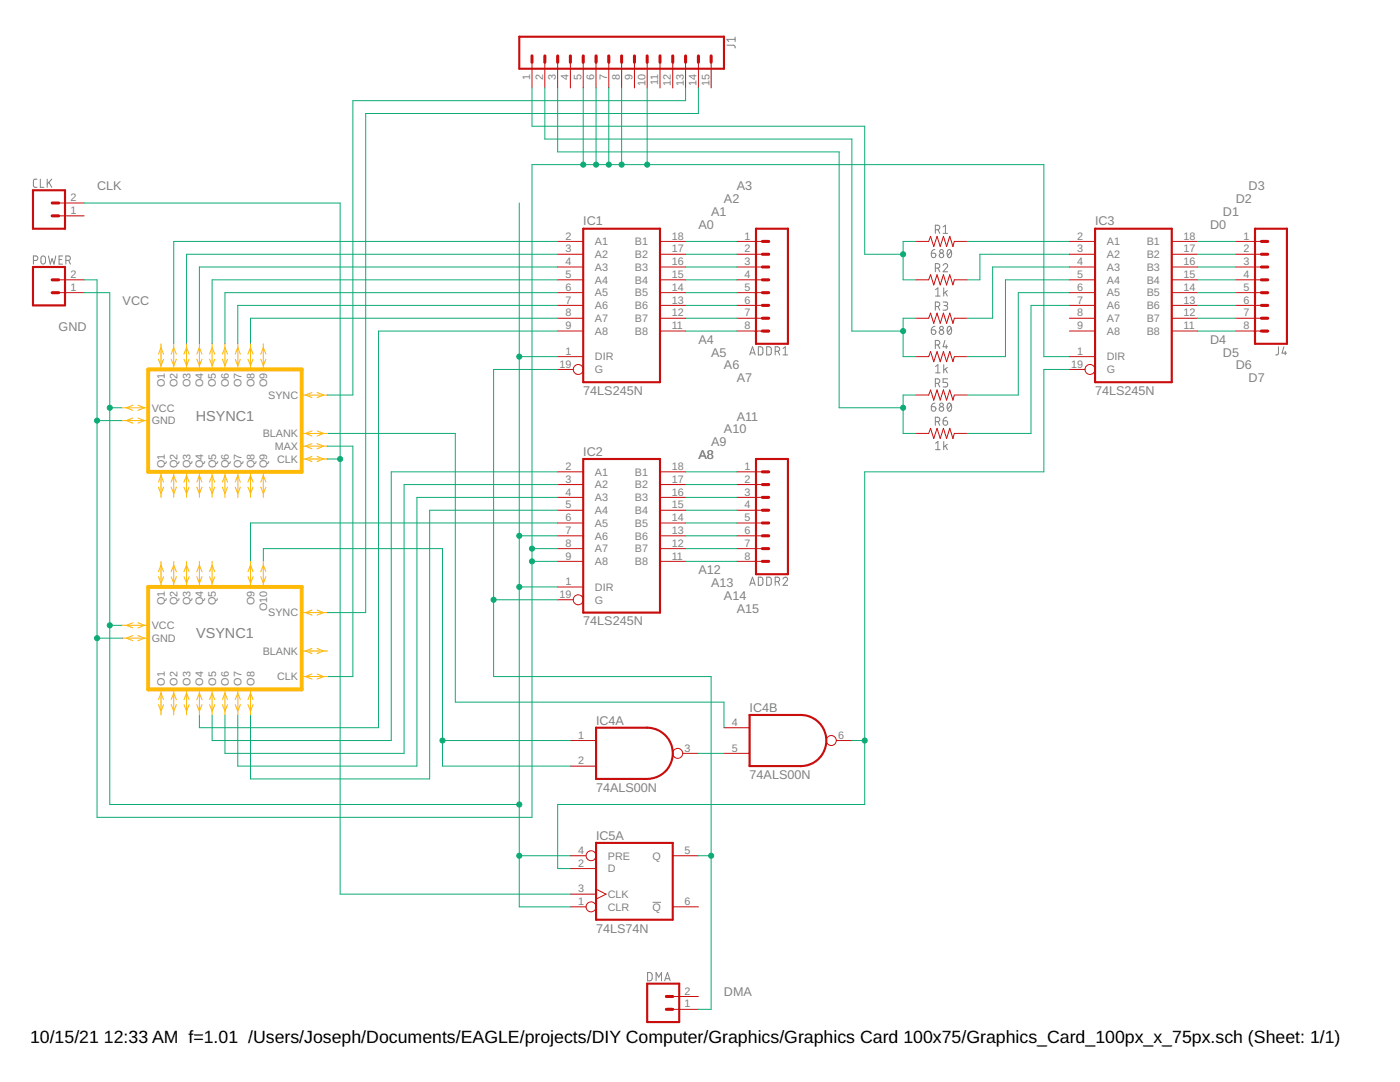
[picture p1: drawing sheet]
<svg xmlns="http://www.w3.org/2000/svg" width="279mm" height="216mm" viewBox="0 0 279 216" stroke-linecap="round" stroke-linejoin="round" font-family="sans-serif">
<g fill="none" stroke="#808080" stroke-width=".2">
<path d="M145.1 9h1.4l.2 .2v.4M146.7 7.4v.9M146.7 7.9h-1.6l.3 .4M7.4 35.8h-.5l-.2 .3v1l.2 .3h.5M8 35.8v1.6h.8M9.4 35.8v1.6M9.8 36.4l.5 1M10.3 35.8l-.9 .9M6.7 52h.4a.44 .44 0 0 0 .5-.5 .44 .44 0 0 0-.5-.4h-.4v1.6M8.3 51.2l.3-.1 .3 .1 .2 .3v.7a.46 .46 0 0 1-.5 .5 .46 .46 0 0 1-.4-.5zM9.7 51.1l.3 1.6 .4-1.1 .4 1.1 .3-1.6M11.8 51.8h.5"/>
<path d="M12.5 51.1h-.7v1.6h.7M13.1 52h.5a.44 .44 0 0 0 .5-.5 .44 .44 0 0 0-.5-.4h-.5v1.6M13.7 52l.4 .7M185.9 50.5h.5a.45 .45 0 0 1 .4 .5 .45 .45 0 0 1-.5 .4 .45 .45 0 0 1-.4-.4zM186.6 49.8l-.6 .3-.1 .4M186.7 45.8h.4a.46 .46 0 0 0 .5-.4 .46 .46 0 0 0-.5-.5h-.4v1.7M186.7 53.5h.4a.46 .46 0 0 0 .5-.4 .46 .46 0 0 0-.5-.5h-.4v1.6M186.7 57.8l.5-.4v1.7M186.7 59.1h.9M187.2 45.8l.4 .8M187.2 53.5l.4 .7M188.2 53a.45 .45 0 0 1 .6-.4 .45 .45 0 0 1 .2 .7l-.8 .9h.9"/>
<path d="M188.2 45.3l.5-.4v1.7M188.2 46.6h.9M188.3 57.4v1.7M188.7 58.3l.4 .8M189.1 58l-.8 .5M189.2 49.9l.3-.1a.95 .95 0 0 1 0 1.6 1.02 1.02 0 0 1-.3-1.5zM189.8 50.1l-.7 1M149.6 70.8l.6-1.6 .5 1.6M149.8 70.4h.8M151.3 69.2h.7l.2 .3 .1 .9-.3 .4h-.7zM153 69.2h.6l.3 .3v1l-.3 .3h-.6zM154.7 70.1h.5a.46 .46 0 0 0 .4-.5 .46 .46 0 0 0-.4-.4h-.5v1.6"/>
<path d="M155.3 70.1l.3 .7M156.3 70.8h.9M156.3 69.6l.4-.4v1.6M185.9 65.8h.5a.45 .45 0 0 1 .4 .5 .45 .45 0 0 1-.5 .4 .45 .45 0 0 1-.4-.4zM186.6 65.1l-.6 .3-.1 .4M186.7 61.2h.4a.46 .46 0 0 0 .5-.5 .46 .46 0 0 0-.5-.4h-.4v1.6M186.7 68.8h.4a.46 .46 0 0 0 .5-.4 .46 .46 0 0 0-.5-.5h-.4v1.7M186.7 76.5h.4a.46 .46 0 0 0 .5-.5 .46 .46 0 0 0-.5-.4h-.4v1.6M186.7 73.1l.5-.3v1.6M186.7 74.4h.9M187.2 61.2l.4 .7M187.2 68.8l.4 .8"/>
<path d="M187.2 76.5l.4 .7M188.2 60.3h.6a.36 .36 0 0 1 .3 .3 .36 .36 0 0 1-.3 .4h-.4M188.3 72.8v1.6M188.6 67.9l-.4 1.3h.9M188.7 73.6l.4 .8M188.7 61a.46 .46 0 0 1 .4 .4 .46 .46 0 0 1-.4 .5h-.5M188.8 68.8v.8M189.1 73.3l-.8 .6M189.1 75.6h-.9v.7h.6a.46 .46 0 0 1 .3 .5 .46 .46 0 0 1-.3 .4h-.6M189.2 65.2l.3-.1a.95 .95 0 0 1 0 1.6 1.02 1.02 0 0 1-.3-1.5zM189.8 65.5l-.7 .9M255.1 69.2v1.4l-.5 .2"/>
<path d="M256.2 69.2l-.3 1.3h.9M256.5 70.1v.7M185.9 81.2h.5a.45 .45 0 0 1 .4 .5 .45 .45 0 0 1-.5 .4 .45 .45 0 0 1-.4-.5zM186.6 80.4a.7 .7 0 0 0-.7 .8M186.7 84.1h.4a.44 .44 0 0 0 .5-.4 .44 .44 0 0 0-.5-.5h-.4v1.7M186.7 88.5l.5-.4v1.6M186.7 89.7h.9M187.2 84.1l.4 .8M188.2 84h.6a.46 .46 0 0 1 .3 .5 .46 .46 0 0 1-.5 .4 .46 .46 0 0 1-.4-.5zM188.3 88.1v1.6M188.7 89l.4 .7M189 83.2a.7 .7 0 0 0-.8 .8"/>
<path d="M189.1 88.6l-.8 .6M189.2 80.5l.3-.1a.95 .95 0 0 1 0 1.7 1.02 1.02 0 0 1-.3-1.6zM189.8 80.8l-.7 .9M149.6 116.8l.6-1.6 .5 1.6M149.8 116.4h.8M151.3 115.2h.7l.2 .2 .1 .9-.3 .5h-.7zM153 115.2h.6l.3 .2v1.1l-.3 .3h-.6zM154.7 116.1h.5a.44 .44 0 0 0 .4-.5 .44 .44 0 0 0-.4-.4h-.5v1.6M155.3 116.1l.3 .7M156.3 115.5a.44 .44 0 0 1 .6-.3 .44 .44 0 0 1 .1 .7l-.7 .9h.9M129.2 194.1h.7l.2 .3 .1 .8-.3 .5h-.7zM130.2 180h1.7"/>
<path d="M130.9 195.7v-1.6l.6 .9 .5-.9v1.6M132.7 195.7l.5-1.6 .6 1.6M132.8 195.3h.8"/>
<circle cx="187.9" cy="51" r=".45"/>
<circle cx="187.9" cy="50.1" r=".36"/>
<circle cx="187.9" cy="66.3" r=".45"/>
<circle cx="187.9" cy="65.5" r=".36"/>
<circle cx="187.9" cy="81.6" r=".45"/>
<circle cx="187.9" cy="80.8" r=".36"/>
</g>
<g fill="none" stroke="#c90d0c" stroke-width=".42">
<path d="M103.6 7.3h40.9v6.4h-40.9zM6.6 38h6.4v7.6h-6.4zM6.6 53.3h6.4v7.6h-6.4zM116.4 45.6h15.3v30.7h-15.3zM150.9 45.6h6.3v23h-6.3zM218.5 45.6h15.3v30.7h-15.3zM250.5 45.6h6.3v23h-6.3zM116.4 91.6h15.3v30.6h-15.3zM150.9 91.6h6.3v23h-6.3zM119 145.2h10.2a5.1 5.1 0 0 1 5.1 5.1 5.1 5.1 0 0 1-5.1 5.1h-10.2zM149.6 142.7h10.2a5.1 5.1 0 0 1 5.1 5.1 5.1 5.1 0 0 1-5.1 5.1h-10.2zM119 168.2h15.3v15.3h-15.3z"/>
<path d="M129.2 196.3h6.4v7.6h-6.4z"/>
</g>
<g fill="none" stroke="#c90d0c" stroke-width=".2">
<path d="M106.2 12.4v5.1M108.7 12.4v5.1M111.3 12.4v5.1M113.8 12.4v5.1M116.4 12.4v5.1M119 12.4v5.1M121.5 12.4v5.1M124.1 12.4v5.1M126.6 12.4v5.1M129.2 12.4v5.1M131.7 12.4v5.1M134.3 12.4v5.1"/>
<path d="M136.8 12.4v5.1M139.4 12.4v5.1M141.9 12.4v5.1M11.7 55.8h5.1M11.7 58.4h5.1M11.7 43.1h5.1M11.7 40.5h5.1M111.3 48.2h5.1M111.3 50.7h5.1M111.3 53.3h5.1M111.3 55.8h5.1M111.3 58.4h5.1"/>
<path d="M131.7 48.2h5.1M131.7 50.7h5.1M131.7 53.3h5.1M131.7 55.8h5.1M131.7 58.4h5.1M147 48.2h5.1M147 50.7h5.1M147 53.3h5.1M147 55.8h5.1M147 58.4h5.1M182.8 48.2h2.5l.4-1 .7 2 .6-2 .6 2 .7-2 .6 2 .6-2 .7 2 .3-1h2.5M182.8 55.8h2.5l.4-1 .7 2.1 .6-2.1 .6 2.1 .7-2.1 .6 2.1 .6-2.1 .7 2.1 .3-1.1h2.5"/>
<path d="M213.4 48.2h5.1M213.4 50.7h5.1M213.4 53.3h5.1M213.4 55.8h5.1M213.4 58.4h5.1M233.8 48.2h5.2M233.8 50.7h5.2M233.8 53.3h5.2M233.8 55.8h5.2M233.8 58.4h5.2M246.6 48.2h5.1M246.6 50.7h5.1"/>
<path d="M246.6 53.3h5.1M246.6 55.8h5.1M246.6 58.4h5.1M111.3 71.2h5.1M111.3 60.9h5.1M111.3 63.5h5.1M111.3 66.1h5.1M111.3 73.7h3.1M131.7 60.9h5.1M131.7 63.5h5.1M131.7 66.1h5.1M147 60.9h5.1"/>
<path d="M147 63.5h5.1M147 66.1h5.1M182.8 71.2h2.5l.4-1.1 .7 2.1 .6-2.1 .6 2.1 .7-2.1 .6 2.1 .6-2.1 .7 2.1 .3-1h2.5M182.8 63.5h2.5l.4-1 .7 2 .6-2 .6 2 .7-2 .6 2 .6-2 .7 2 .3-1h2.5M182.8 78.8h2.5l.4-1 .7 2 .6-2 .6 2 .7-2 .6 2 .6-2 .7 2 .3-1h2.5M213.4 71.2h5.1M213.4 60.9h5.1M213.4 63.5h5.1M213.4 66.1h5.1M213.4 73.7h3.1M233.8 60.9h5.2M233.8 63.5h5.2"/>
<path d="M233.8 66.1h5.2M246.6 60.9h5.1M246.6 63.5h5.1M246.6 66.1h5.1M111.3 94.1h5.1M111.3 96.7h5.1M111.3 99.3h5.1M131.7 94.1h5.1M131.7 96.7h5.1M131.7 99.3h5.1M147 94.1h5.1M147 96.7h5.1"/>
<path d="M147 99.3h5.1M182.8 86.5h2.5l.4-1 .7 2 .6-2 .6 2 .7-2 .6 2 .6-2 .7 2 .3-1h2.5M111.3 117.1h5.1M111.3 101.8h5.1M111.3 104.4h5.1M111.3 106.9h5.1M111.3 109.5h5.1M111.3 112h5.1M111.3 119.7h3.1M131.7 101.8h5.1M131.7 104.4h5.1M131.7 106.9h5.1"/>
<path d="M131.7 109.5h5.1M131.7 112h5.1M147 101.8h5.1M147 104.4h5.1M147 106.9h5.1M147 109.5h5.1M147 112h5.1M113.8 147.8h5.2M113.8 152.9h5.2M136.3 150.3h3.1M144.5 150.3h5.1M144.5 145.2h5.1"/>
<path d="M166.9 147.8h3.1M113.8 173.3h5.2M113.8 178.4h5.2M113.8 170.8h3.1M119 177.4l1.9 1-1.9 1M134.3 170.8h5.1M113.8 181h3.1M134.3 181h5.1M134.3 198.8h5.1M134.3 201.4h5.1"/>
<circle cx="115.4" cy="73.7" r=".99"/>
<circle cx="217.5" cy="73.7" r=".99"/>
<circle cx="115.4" cy="119.7" r=".99"/>
<circle cx="135.3" cy="150.3" r=".99"/>
<circle cx="165.9" cy="147.8" r=".99"/>
<circle cx="118" cy="170.8" r=".99"/>
<circle cx="118" cy="181" r=".99"/>
</g>
<g fill="none" stroke="#c90d0c" stroke-width=".61">
<path d="M106.2 11.2v1.2M108.7 11.2v1.2M111.3 11.2v1.2M113.8 11.2v1.2M116.4 11.2v1.2M119 11.2v1.2M121.5 11.2v1.2M124.1 11.2v1.2M126.6 11.2v1.2M129.2 11.2v1.2M131.7 11.2v1.2M134.3 11.2v1.2"/>
<path d="M136.8 11.2v1.2M139.4 11.2v1.2M141.9 11.2v1.2M10.4 55.8h1.3M10.4 58.4h1.3M10.4 40.5h1.3M10.4 43.1h1.3M152.1 55.8h1.3M152.1 58.4h1.3M152.1 53.3h1.3M152.1 50.7h1.3M152.1 48.2h1.3"/>
<path d="M251.7 55.8h1.3M251.7 58.4h1.3M251.7 53.3h1.3M251.7 50.7h1.3M251.7 48.2h1.3M152.1 60.9h1.3M152.1 63.5h1.3M152.1 66.1h1.3M251.7 60.9h1.3M251.7 63.5h1.3M251.7 66.1h1.3M152.1 99.3h1.3"/>
<path d="M152.1 96.7h1.3M152.1 94.1h1.3M152.1 104.4h1.3M152.1 101.8h1.3M152.1 106.9h1.3M152.1 109.5h1.3M152.1 112h1.3M133 198.8h1.3M133 201.4h1.3"/>
</g>
<g fill="none" stroke="#0dab76" stroke-width=".2">
<path d="M106.2 17.5v7.7h66.4v25.5h7.6M108.7 17.5v10.2h61.3v38.4h10.2M111.3 17.5v12.8h56.2v51.1h12.7M116.4 17.5v15.4M119 17.5v15.4M121.5 17.5v15.4M124.1 17.5v15.4M129.2 17.5v15.4M136.8 17.5v2.6h-66.4v58.7h-5.1M139.4 17.5v5.1h-66.4v99.6h-7.7M16.8 58.4h5.1v102.1h81.7M16.8 55.8h2.6v107.3h86.8v-130.2h102.1v38.3h5.1"/>
<path d="M16.8 40.5h51.1v137.9h45.9M103.6 40.5v140.5h10.2M111.3 58.4h-66.4v10.2M111.3 55.8h-69v12.8M111.3 48.2h-76.6v20.4M111.3 50.7h-74.1v17.9M111.3 53.3h-71.5v15.3M136.8 58.4h10.2M136.8 55.8h10.2M136.8 48.2h10.2M136.8 50.7h10.2M136.8 53.3h10.2"/>
<path d="M182.8 48.2h-2.6v7.6h2.6M193 48.2h20.4M213.4 58.4h-10.2v20.4h-10.2M213.4 55.8h-12.7v15.4h-7.7M213.4 50.7h-17.8v5.1h-2.6M213.4 53.3h-15.3v10.2h-5.1M239 58.4h7.6M239 55.8h7.6M239 48.2h7.6M239 50.7h7.6M239 53.3h7.6M103.6 71.2h7.7"/>
<path d="M111.3 66.1h-35.8v79.1h-35.7v-2.5M111.3 60.9h-63.8v7.7M111.3 63.5h-61.3v5.1M111.3 73.7h-12.8v61.3h43.4v66.4h-2.5M136.8 60.9h10.2M136.8 63.5h10.2M136.8 66.1h10.2M182.8 63.5h-2.6v7.7h2.6M182.8 78.8h-2.6v7.7h2.6M213.4 73.7h-5.1v20.4h-35.7v66.4h-61.3v12.8h2.5M213.4 60.9h-7.6v25.6h-12.8M239 60.9h7.6"/>
<path d="M239 63.5h7.6M239 66.1h7.6M19.4 83.9h5.1M21.9 81.4h2.6M65.3 91.6h2.6M65.3 89h5.1v46h-5.1M65.3 86.5h25.6v53.6h53.6v5.1M111.3 94.1h-33.2v53.7h-35.8v-5.1M111.3 96.7h-30.7v53.6h-35.7v-7.6M111.3 99.3h-28.1v53.6h-35.7v-10.2M136.8 94.1h10.2M136.8 96.7h10.2"/>
<path d="M136.8 99.3h10.2M52.6 112v-2.5h35.7v43.4h25.5M98.5 119.7h12.8M103.6 117.1h7.7M103.6 106.9h7.7M106.2 109.5h5.1M106.2 112h5.1M111.3 104.4h-61.3v7.6M111.3 101.8h-25.6v53.6h-35.7v-12.7M136.8 106.9h10.2M136.8 109.5h10.2M136.8 112h10.2"/>
<path d="M136.8 101.8h10.2M136.8 104.4h10.2M19.4 127.3h5.1M21.9 124.8h2.6M88.3 147.8h25.5M139.4 150.3h5.1M170 147.8h2.6M103.6 170.8h10.2M139.4 170.8h2.5"/>
</g>
<g fill="#0dab76" stroke="#0dab76" stroke-width=".2">
<circle cx="21.9" cy="81.4" r=".51"/>
<circle cx="21.9" cy="124.8" r=".51"/>
<circle cx="103.6" cy="71.2" r=".51"/>
<circle cx="103.6" cy="117.1" r=".51"/>
<circle cx="103.6" cy="106.9" r=".51"/>
<circle cx="103.6" cy="160.5" r=".51"/>
<circle cx="103.6" cy="170.8" r=".51"/>
<circle cx="19.4" cy="83.9" r=".51"/>
<circle cx="19.4" cy="127.3" r=".51"/>
<circle cx="106.2" cy="109.5" r=".51"/>
<circle cx="106.2" cy="112" r=".51"/>
<circle cx="129.2" cy="32.9" r=".51"/>
<circle cx="116.4" cy="32.9" r=".51"/>
<circle cx="119" cy="32.9" r=".51"/>
<circle cx="121.5" cy="32.9" r=".51"/>
<circle cx="124.1" cy="32.9" r=".51"/>
<circle cx="67.9" cy="91.6" r=".51"/>
<circle cx="88.3" cy="147.8" r=".51"/>
<circle cx="98.5" cy="119.7" r=".51"/>
<circle cx="141.9" cy="170.8" r=".51"/>
<circle cx="172.6" cy="147.8" r=".51"/>
<circle cx="180.2" cy="50.7" r=".51"/>
<circle cx="180.2" cy="66.1" r=".51"/>
<circle cx="180.2" cy="81.4" r=".51"/>
</g>
<path d="M29.6 73.7h30.6v20.4h-30.6zM29.6 117.1h30.6v20.5h-30.6z" fill="none" stroke="#ffba08" stroke-width=".78"/>
<g fill="none" stroke="#ffba08" stroke-width=".2">
<path d="M31.6 71.7l.5 1.2 .5-1.2M31.6 70.7l.5-1.3 .5 1.3M32.1 68.6v5.1M34.2 71.7l.5 1.2 .5-1.2M34.2 70.7l.5-1.3 .5 1.3M34.7 68.6v5.1M36.7 71.7l.5 1.2 .5-1.2M36.7 70.7l.5-1.3 .5 1.3M37.2 68.6v5.1M39.3 71.7l.5 1.2 .5-1.2M39.3 70.7l.5-1.3 .5 1.3M39.8 68.6v5.1"/>
<path d="M41.8 71.7l.5 1.2 .6-1.2M41.8 70.7l.5-1.3 .6 1.3M42.3 68.6v5.1M44.4 71.7l.5 1.2 .5-1.2M44.4 70.7l.5-1.3 .5 1.3M44.9 68.6v5.1M46.9 71.7l.6 1.2 .5-1.2M46.9 70.7l.6-1.3 .5 1.3M47.5 68.6v5.1M49.5 71.7l.5 1.2 .5-1.2M49.5 70.7l.5-1.3 .5 1.3M50 68.6v5.1"/>
<path d="M52 71.7l.6 1.2 .5-1.2M52 70.7l.6-1.3 .5 1.3M52.6 68.6v5.1M60.2 78.8h5.1M62.3 78.3l-1.3 .5 1.3 .5M63.3 78.3l1.3 .5-1.3 .5M24.5 81.4h5.1M24.5 83.9h5.1M26.5 80.9l-1.3 .5 1.3 .5M26.5 83.4l-1.3 .5 1.3 .5M27.5 80.9l1.3 .5-1.3 .5M27.5 83.4l1.3 .5-1.3 .5"/>
<path d="M31.6 96.2l.5-1.3 .5 1.3M31.6 97.2l.5 1.3 .5-1.3M32.1 94.1v5.2M34.2 96.2l.5-1.3 .5 1.3M34.2 97.2l.5 1.3 .5-1.3M34.7 94.1v5.2M36.7 96.2l.5-1.3 .5 1.3M36.7 97.2l.5 1.3 .5-1.3M37.2 94.1v5.2M39.3 96.2l.5-1.3 .5 1.3M39.3 97.2l.5 1.3 .5-1.3M39.8 94.1v5.2"/>
<path d="M41.8 96.2l.5-1.3 .6 1.3M41.8 97.2l.5 1.3 .6-1.3M42.3 94.1v5.2M44.4 96.2l.5-1.3 .5 1.3M44.4 97.2l.5 1.3 .5-1.3M44.9 94.1v5.2M46.9 96.2l.6-1.3 .5 1.3M46.9 97.2l.6 1.3 .5-1.3M47.5 94.1v5.2M49.5 96.2l.5-1.3 .5 1.3M49.5 97.2l.5 1.3 .5-1.3M50 94.1v5.2"/>
<path d="M52 96.2l.6-1.3 .5 1.3M52 97.2l.6 1.3 .5-1.3M52.6 94.1v5.2M60.2 86.5h5.1M60.2 91.6h5.1M60.2 89h5.1M62.3 86l-1.3 .5 1.3 .5M62.3 91.1l-1.3 .5 1.3 .5M62.3 88.5l-1.3 .5 1.3 .6M63.3 86l1.3 .5-1.3 .5M63.3 91.1l1.3 .5-1.3 .5M63.3 88.5l1.3 .5-1.3 .6"/>
<path d="M31.6 115.1l.5 1.3 .5-1.3M31.6 114.1l.5-1.3 .5 1.3M32.1 112v5.1M34.2 115.1l.5 1.3 .5-1.3M34.2 114.1l.5-1.3 .5 1.3M34.7 112v5.1M36.7 115.1l.5 1.3 .5-1.3M36.7 114.1l.5-1.3 .5 1.3M37.2 112v5.1M39.3 115.1l.5 1.3 .5-1.3M39.3 114.1l.5-1.3 .5 1.3M39.8 112v5.1"/>
<path d="M41.8 115.1l.5 1.3 .6-1.3M41.8 114.1l.5-1.3 .6 1.3M42.3 112v5.1M49.5 115.1l.5 1.3 .5-1.3M49.5 114.1l.5-1.3 .5 1.3M50 112v5.1M52 115.1l.6 1.3 .5-1.3M52 114.1l.6-1.3 .5 1.3M52.6 112v5.1M24.5 124.8h5.1M24.5 127.3h5.1M26.5 124.3l-1.3 .5 1.3 .5"/>
<path d="M26.5 126.8l-1.3 .5 1.3 .5M27.5 124.3l1.3 .5-1.3 .5M27.5 126.8l1.3 .5-1.3 .5M31.6 139.6l.5-1.3 .5 1.3M32.1 137.6v5.1M34.2 139.6l.5-1.3 .5 1.3M34.7 137.6v5.1M36.7 139.6l.5-1.3 .5 1.3M37.2 137.6v5.1M39.3 139.6l.5-1.3 .5 1.3M39.8 137.6v5.1M41.8 139.6l.5-1.3 .6 1.3"/>
<path d="M42.3 137.6v5.1M44.4 139.6l.5-1.3 .5 1.3M44.9 137.6v5.1M46.9 139.6l.6-1.3 .5 1.3M47.5 137.6v5.1M49.5 139.6l.5-1.3 .5 1.3M50 137.6v5.1M60.2 122.2h5.1M60.2 129.9h5.1M60.2 135h5.1M62.3 121.7l-1.3 .5 1.3 .5M62.3 129.4l-1.3 .5 1.3 .5"/>
<path d="M62.3 134.5l-1.3 .5 1.3 .5M63.3 121.7l1.3 .5-1.3 .5M63.3 129.4l1.3 .5-1.3 .5M63.3 134.5l1.3 .5-1.3 .5M31.6 140.6l.5 1.3 .5-1.3M34.2 140.6l.5 1.3 .5-1.3M36.7 140.6l.5 1.3 .5-1.3M39.3 140.6l.5 1.3 .5-1.3M41.8 140.6l.5 1.3 .6-1.3M44.4 140.6l.5 1.3 .5-1.3M46.9 140.6l.6 1.3 .5-1.3M49.5 140.6l.5 1.3 .5-1.3"/>
</g>
<g font-size="3.5">
<text x="6" y="208.2">10/15/21</text>
<text x="20.7" y="208.2">12:33 AM f=1.01 /Users/Joseph/Documents/EAGLE/projects/DIY Computer/Graphics/Graphics Card 100x75/Graphics_Card_100px_x_75px.sch (Sheet: 1/1)</text>
</g>
<g font-size="2.9" fill="#808080">
<text x="39.1" y="83.9">HSYNC1</text>
<text x="39.1" y="127.3">VSYNC1</text>
</g>
<g font-size="2.5" fill="#808080">
<text x="19.4" y="38">CLK</text>
<text x="144.5" y="40.5">A2</text>
<text x="147" y="38">A3</text>
<text x="246.6" y="40.5">D2</text>
<text x="249.2" y="38">D3</text>
<text x="116.4" y="45">IC1</text>
<text x="139.4" y="45.6">A0</text>
<text x="141.9" y="43.1">A1</text>
<text x="218.5" y="45">IC3</text>
<text x="241.5" y="45.6">D0</text>
<text x="244.1" y="43.1">D1</text>
<text x="24.5" y="60.9">VCC</text>
<text x="11.7" y="66.1">GND</text>
<text x="139.4" y="68.6">A4</text>
<text x="141.9" y="71.2">A5</text>
<text x="241.5" y="68.6">D4</text>
<text x="244.1" y="71.2">D5</text>
<text x="144.5" y="73.7">A6</text>
<text x="147" y="76.3">A7</text>
<text x="246.6" y="73.7">D6</text>
<text x="249.2" y="76.3">D7</text>
<text x="116.4" y="78.8">74LS245N</text>
<text x="147" y="83.9">A11</text>
<text x="218.5" y="78.8">74LS245N</text>
<text x="141.9" y="89">A9</text>
<text x="144.5" y="86.5">A10</text>
<text x="116.4" y="91">IC2</text>
<text x="139.4" y="91.6">A8</text>
<text x="139.4" y="114.6">A12</text>
<text x="141.9" y="117.1">A13</text>
<text x="144.5" y="119.7">A14</text>
<text x="116.4" y="124.8">74LS245N</text>
<text x="147" y="122.2">A15</text>
<text x="149.6" y="142">IC4B</text>
<text x="118.9" y="144.6">IC4A</text>
<text x="149.6" y="155.4">74ALS00N</text>
<text x="118.9" y="158">74ALS00N</text>
<text x="118.9" y="167.6">IC5A</text>
<text x="118.9" y="186.1">74LS74N</text>
<text x="144.5" y="198.8">DMA</text>
</g>
<g font-size="2.2" fill="#808080">
<text x="105.8" y="16" transform="rotate(-90 105.8 16)">1</text>
<text x="108.4" y="16" transform="rotate(-90 108.4 16)">2</text>
<text x="110.9" y="16" transform="rotate(-90 110.9 16)">3</text>
<text x="113.5" y="16" transform="rotate(-90 113.5 16)">4</text>
<text x="116" y="16" transform="rotate(-90 116 16)">5</text>
<text x="118.6" y="16" transform="rotate(-90 118.6 16)">6</text>
<text x="121.1" y="16" transform="rotate(-90 121.1 16)">7</text>
<text x="123.7" y="16" transform="rotate(-90 123.7 16)">8</text>
<text x="126.3" y="16" transform="rotate(-90 126.3 16)">9</text>
<text x="128.8" y="17.2" transform="rotate(-90 128.8 17.2)">10</text>
<text x="131.4" y="17" transform="rotate(-90 131.4 17)">11</text>
<text x="133.9" y="17.2" transform="rotate(-90 133.9 17.2)">12</text>
<text x="136.5" y="17.2" transform="rotate(-90 136.5 17.2)">13</text>
<text x="139" y="17.2" transform="rotate(-90 139 17.2)">14</text>
<text x="141.6" y="17.2" transform="rotate(-90 141.6 17.2)">15</text>
<text x="14" y="40.2">2</text>
<text x="14" y="42.7">1</text>
<text x="112.8" y="47.8">2</text>
<text x="134.1" y="47.8">18</text>
<text x="148.6" y="47.8">1</text>
<text x="215" y="47.8">2</text>
<text x="236.2" y="47.8">18</text>
<text x="248.2" y="47.8">1</text>
<text x="112.8" y="50.4">3</text>
<text x="112.8" y="52.9">4</text>
<text x="118.7" y="48.9">A1</text>
<text x="118.7" y="51.5">A2</text>
<text x="126.7" y="51.5">B2</text>
<text x="126.7" y="48.9">B1</text>
<text x="134.1" y="52.9">16</text>
<text x="134.1" y="50.4">17</text>
<text x="148.6" y="50.4">2</text>
<text x="148.6" y="52.9">3</text>
<text x="215" y="50.4">3</text>
<text x="215" y="52.9">4</text>
<text x="220.9" y="48.9">A1</text>
<text x="220.9" y="51.5">A2</text>
<text x="228.9" y="51.5">B2</text>
<text x="228.9" y="48.9">B1</text>
<text x="236.2" y="52.9">16</text>
<text x="236.2" y="50.4">17</text>
<text x="248.2" y="50.4">2</text>
<text x="248.2" y="52.9">3</text>
<text x="14" y="58">1</text>
<text x="14" y="55.5">2</text>
<text x="112.8" y="55.5">5</text>
<text x="112.8" y="58">6</text>
<text x="118.7" y="54.1">A3</text>
<text x="118.7" y="56.6">A4</text>
<text x="118.7" y="59.2">A5</text>
<text x="126.7" y="59.2">B5</text>
<text x="126.7" y="56.6">B4</text>
<text x="126.7" y="54">B3</text>
<text x="134.1" y="58">14</text>
<text x="134.1" y="55.5">15</text>
<text x="148.6" y="55.5">4</text>
<text x="148.6" y="58">5</text>
<text x="215" y="55.5">5</text>
<text x="215" y="58">6</text>
<text x="220.9" y="54.1">A3</text>
<text x="220.9" y="56.6">A4</text>
<text x="220.9" y="59.2">A5</text>
<text x="228.9" y="59.2">B5</text>
<text x="228.9" y="56.6">B4</text>
<text x="228.9" y="54">B3</text>
<text x="236.2" y="58">14</text>
<text x="236.2" y="55.5">15</text>
<text x="248.2" y="55.5">4</text>
<text x="248.2" y="58">5</text>
<text x="112.8" y="60.6">7</text>
<text x="112.8" y="63.1">8</text>
<text x="112.8" y="65.7">9</text>
<text x="118.7" y="61.7">A6</text>
<text x="118.7" y="64.3">A7</text>
<text x="126.7" y="64.3">B7</text>
<text x="126.7" y="61.7">B6</text>
<text x="134.1" y="65.7">11</text>
<text x="134.1" y="63.1">12</text>
<text x="134.1" y="60.6">13</text>
<text x="148.6" y="60.6">6</text>
<text x="148.6" y="63.1">7</text>
<text x="148.6" y="65.7">8</text>
<text x="215" y="60.6">7</text>
<text x="215" y="63.1">8</text>
<text x="215" y="65.7">9</text>
<text x="220.9" y="61.7">A6</text>
<text x="220.9" y="64.3">A7</text>
<text x="228.9" y="64.3">B7</text>
<text x="228.9" y="61.7">B6</text>
<text x="236.2" y="65.7">11</text>
<text x="236.2" y="63.1">12</text>
<text x="236.2" y="60.6">13</text>
<text x="248.2" y="60.6">6</text>
<text x="248.2" y="63.1">7</text>
<text x="248.2" y="65.7">8</text>
<text x="112.8" y="70.8">1</text>
<text x="118.7" y="71.9">DIR</text>
<text x="118.7" y="66.8">A8</text>
<text x="126.7" y="66.8">B8</text>
<text x="215" y="70.8">1</text>
<text x="220.9" y="71.9">DIR</text>
<text x="220.9" y="66.8">A8</text>
<text x="228.9" y="66.8">B8</text>
<text x="32.9" y="77.3" transform="rotate(-90 32.9 77.3)">O1</text>
<text x="35.4" y="77.3" transform="rotate(-90 35.4 77.3)">O2</text>
<text x="38" y="77.3" transform="rotate(-90 38 77.3)">O3</text>
<text x="40.5" y="77.3" transform="rotate(-90 40.5 77.3)">O4</text>
<text x="43.1" y="77.3" transform="rotate(-90 43.1 77.3)">O5</text>
<text x="45.7" y="77.3" transform="rotate(-90 45.7 77.3)">O6</text>
<text x="48.2" y="77.3" transform="rotate(-90 48.2 77.3)">O7</text>
<text x="50.8" y="77.3" transform="rotate(-90 50.8 77.3)">O8</text>
<text x="53.3" y="77.3" transform="rotate(-90 53.3 77.3)">O9</text>
<text x="111.7" y="73.4">19</text>
<text x="118.7" y="74.5">G</text>
<text x="213.8" y="73.4">19</text>
<text x="220.9" y="74.5">G</text>
<text x="30.3" y="82.1">VCC</text>
<text x="53.5" y="79.6">SYNC</text>
<text x="30.3" y="84.7">GND</text>
<text x="52.4" y="87.2">BLANK</text>
<text x="54.8" y="89.8">MAX</text>
<text x="32.9" y="93.4" transform="rotate(-90 32.9 93.4)">Q1</text>
<text x="35.4" y="93.4" transform="rotate(-90 35.4 93.4)">Q2</text>
<text x="38" y="93.4" transform="rotate(-90 38 93.4)">Q3</text>
<text x="40.6" y="93.4" transform="rotate(-90 40.6 93.4)">Q4</text>
<text x="43.1" y="93.4" transform="rotate(-90 43.1 93.4)">Q5</text>
<text x="45.7" y="93.4" transform="rotate(-90 45.7 93.4)">Q6</text>
<text x="48.2" y="93.4" transform="rotate(-90 48.2 93.4)">Q7</text>
<text x="50.8" y="93.4" transform="rotate(-90 50.8 93.4)">Q8</text>
<text x="53.3" y="93.4" transform="rotate(-90 53.3 93.4)">Q9</text>
<text x="55.3" y="92.3">CLK</text>
<text x="112.8" y="93.8">2</text>
<text x="118.7" y="94.9">A1</text>
<text x="126.7" y="94.9">B1</text>
<text x="134.1" y="93.8">18</text>
<text x="148.6" y="93.8">1</text>
<text x="112.8" y="96.3">3</text>
<text x="112.8" y="98.9">4</text>
<text x="112.8" y="101.4">5</text>
<text x="118.7" y="97.5">A2</text>
<text x="118.7" y="100">A3</text>
<text x="126.7" y="100">B3</text>
<text x="126.7" y="97.5">B2</text>
<text x="134.1" y="101.4">15</text>
<text x="134.1" y="98.9">16</text>
<text x="134.1" y="96.3">17</text>
<text x="148.6" y="96.3">2</text>
<text x="148.6" y="98.9">3</text>
<text x="148.6" y="101.4">4</text>
<text x="112.8" y="104">6</text>
<text x="112.8" y="106.6">7</text>
<text x="118.7" y="102.6">A4</text>
<text x="118.7" y="105.1">A5</text>
<text x="118.7" y="107.7">A6</text>
<text x="126.7" y="107.7">B6</text>
<text x="126.7" y="105.1">B5</text>
<text x="126.7" y="102.6">B4</text>
<text x="134.1" y="106.6">13</text>
<text x="134.1" y="104">14</text>
<text x="148.6" y="104">5</text>
<text x="148.6" y="106.6">6</text>
<text x="112.8" y="109.1">8</text>
<text x="112.8" y="111.7">9</text>
<text x="118.7" y="110.2">A7</text>
<text x="118.7" y="112.8">A8</text>
<text x="126.7" y="112.8">B8</text>
<text x="126.7" y="110.2">B7</text>
<text x="134.1" y="111.7">11</text>
<text x="134.1" y="109.1">12</text>
<text x="148.6" y="109.1">7</text>
<text x="148.6" y="111.7">8</text>
<text x="111.7" y="119.3">19</text>
<text x="112.8" y="116.8">1</text>
<text x="118.7" y="117.9">DIR</text>
<text x="30.3" y="125.6">VCC</text>
<text x="32.9" y="120.7" transform="rotate(-90 32.9 120.7)">Q1</text>
<text x="35.4" y="120.7" transform="rotate(-90 35.4 120.7)">Q2</text>
<text x="38" y="120.7" transform="rotate(-90 38 120.7)">Q3</text>
<text x="40.5" y="120.7" transform="rotate(-90 40.5 120.7)">Q4</text>
<text x="43.1" y="120.7" transform="rotate(-90 43.1 120.7)">Q5</text>
<text x="50.8" y="120.7" transform="rotate(-90 50.8 120.7)">O9</text>
<text x="53.3" y="121.9" transform="rotate(-90 53.3 121.9)">O10</text>
<text x="53.5" y="123">SYNC</text>
<text x="118.7" y="120.4">G</text>
<text x="30.3" y="128.1">GND</text>
<text x="52.4" y="130.7">BLANK</text>
<text x="32.9" y="136.8" transform="rotate(-90 32.9 136.8)">O1</text>
<text x="35.4" y="136.8" transform="rotate(-90 35.4 136.8)">O2</text>
<text x="38" y="136.8" transform="rotate(-90 38 136.8)">O3</text>
<text x="40.6" y="136.8" transform="rotate(-90 40.6 136.8)">O4</text>
<text x="43.1" y="136.8" transform="rotate(-90 43.1 136.8)">O5</text>
<text x="45.7" y="136.8" transform="rotate(-90 45.7 136.8)">O6</text>
<text x="48.2" y="136.8" transform="rotate(-90 48.2 136.8)">O7</text>
<text x="50.8" y="136.8" transform="rotate(-90 50.8 136.8)">O8</text>
<text x="55.3" y="135.8">CLK</text>
<text x="115.4" y="147.4">1</text>
<text x="136.6" y="150">3</text>
<text x="146" y="144.9">4</text>
<text x="146" y="150">5</text>
<text x="167.3" y="147.4">6</text>
<text x="115.4" y="152.5">2</text>
<text x="115.4" y="172.9">2</text>
<text x="115.4" y="170.4">4</text>
<text x="121.3" y="171.5">PRE</text>
<text x="130.2" y="171.5">Q</text>
<text x="136.6" y="170.4">5</text>
<text x="115.4" y="178.1">3</text>
<text x="121.3" y="174.1">D</text>
<text x="121.3" y="179.2">CLK</text>
<text x="115.4" y="180.6">1</text>
<text x="121.3" y="181.7">CLR</text>
<text x="130.2" y="181.7">Q</text>
<text x="136.6" y="180.6">6</text>
<text x="136.6" y="201">1</text>
<text x="136.6" y="198.5">2</text>
</g>
</svg>
